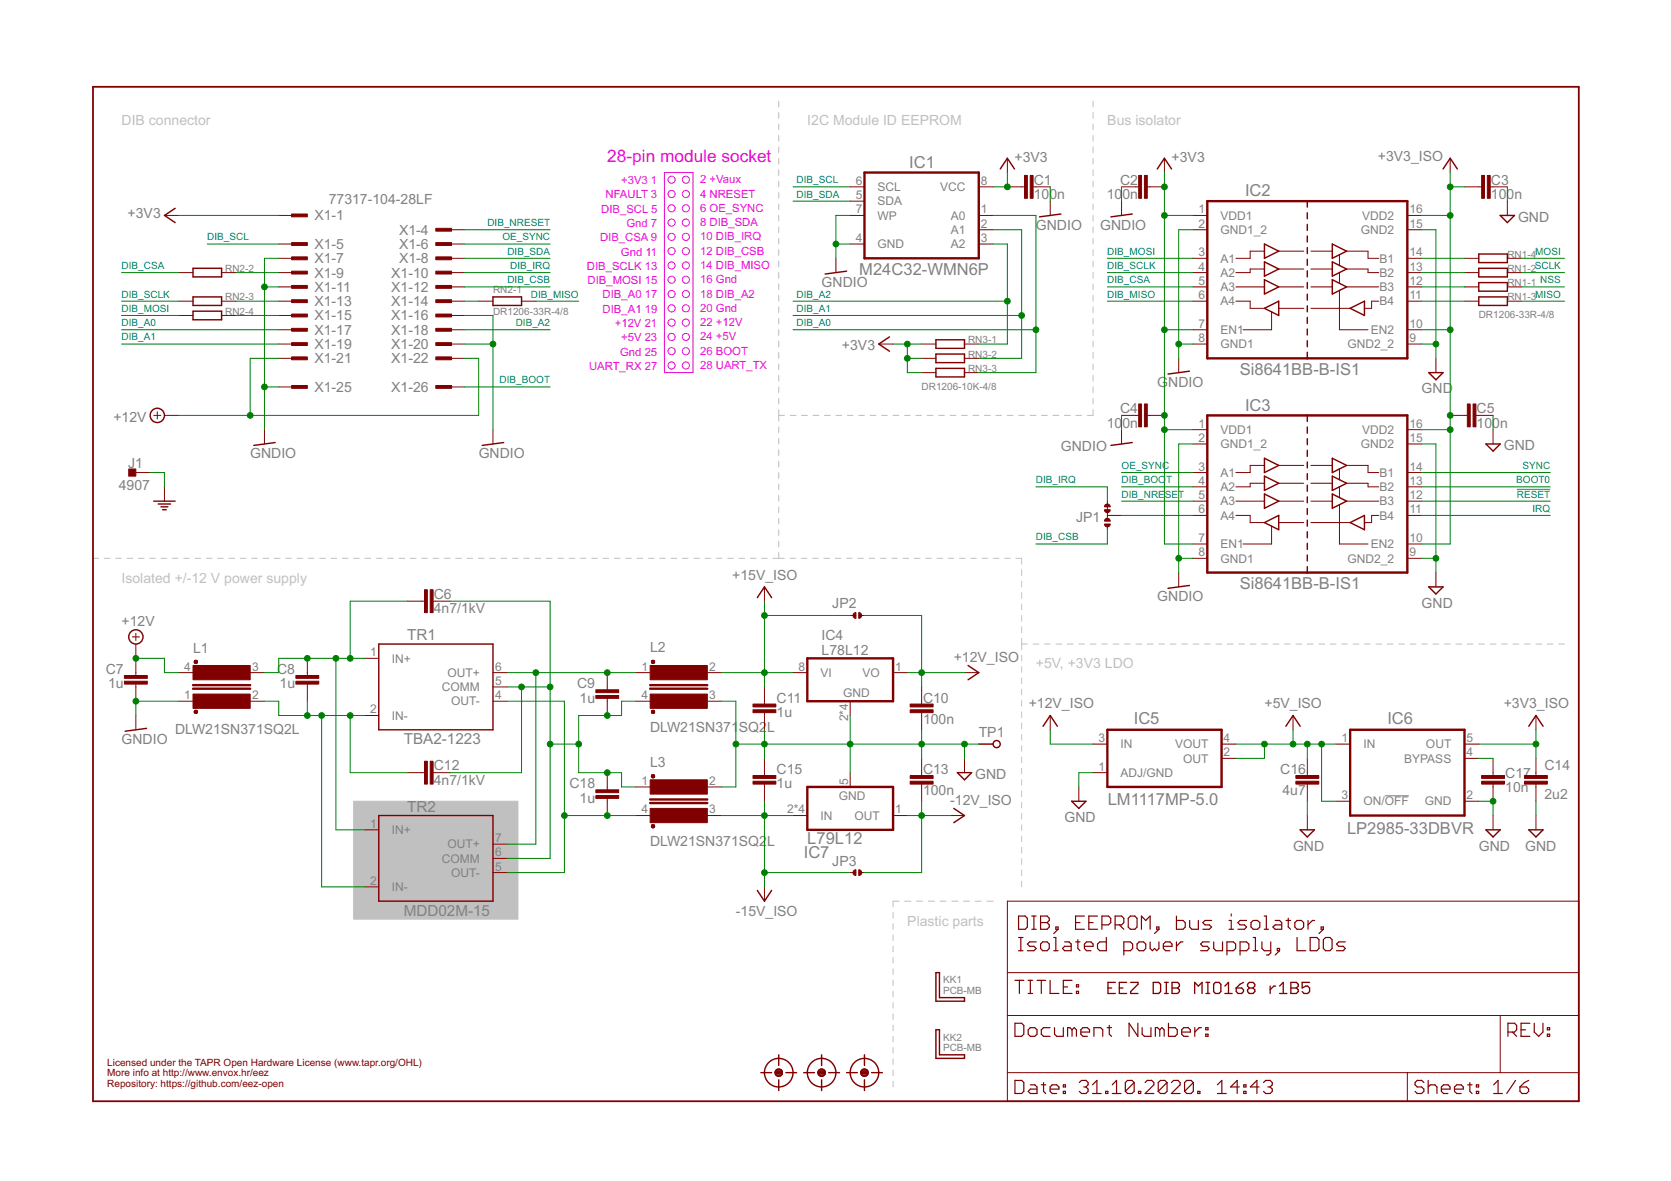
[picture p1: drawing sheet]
<svg xmlns="http://www.w3.org/2000/svg" width="297mm" height="210mm" viewBox="0 0 297 210" stroke-linecap="round" stroke-linejoin="round" font-family="sans-serif">
<g fill="none" stroke="#c0c0c0" stroke-width=".18">
<path d="M138.4 18v1M194.3 18v1M138.4 20v1M138.4 22v1.1M138.4 24.1v1M138.4 26.1v1M138.4 28.1v1.1M138.4 30.2v1M138.4 32.2v1M138.4 34.2v1M138.4 36.3v1M138.4 38.3v1"/>
<path d="M194.3 20v1M194.3 22v1.1M194.3 24.1v1M194.3 26.1v1M194.3 28.1v1.1M194.3 30.2v1M194.3 32.2v1M194.3 34.2v1M194.3 36.3v1M194.3 38.3v1M138.4 40.3v1M138.4 42.4v1"/>
<path d="M138.4 44.4v1M138.4 46.4v1M138.4 48.4v1.1M138.4 50.5v1M138.4 52.5v1M138.4 54.5v1.1M138.4 56.6v1M138.4 58.6v1M194.3 40.3v1M194.3 42.4v1M194.3 44.4v1M194.3 46.4v1"/>
<path d="M194.3 48.4v1.1M194.3 50.5v1M194.3 52.5v1M194.3 54.5v1.1M194.3 56.6v1M194.3 58.6v1M138.4 60.6v1.1M138.4 62.7v1M138.4 64.7v1M138.4 66.7v1.1M138.4 68.7v1.1M138.4 70.8v1"/>
<path d="M138.4 72.8v2.1M138.4 75.9v1M138.4 77.9v1M138.4 79.9v1.1M138.4 73.8h1.1M140.5 73.8h1M142.5 73.8h1M144.5 73.8h1.1M146.6 73.8h1M148.6 73.8h1M150.6 73.8h1M152.7 73.8h1"/>
<path d="M154.7 73.8h1M156.7 73.8h1M158.7 73.8h1.1M160.8 73.8h1M162.8 73.8h1M164.8 73.8h1.1M166.9 73.8h1M168.9 73.8h1M170.9 73.8h1.1M173 73.8h1M175 73.8h1M177 73.8h1.1"/>
<path d="M179 73.8h1.1M181.1 73.8h1M183.1 73.8h1M185.1 73.8h1.1M187.2 73.8h1M189.2 73.8h1M191.2 73.8h1.1M194.3 60.6v1.1M194.3 62.7v1M194.3 64.7v1M194.3 66.7v1.1M194.3 68.7v1.1"/>
<path d="M194.3 70.8v1M194.3 72.8v1h-1M16.5 99.2h1M18.5 99.2h1.1M20.6 99.2h1M22.6 99.2h1M24.6 99.2h1M26.6 99.2h1M28.6 99.2h1M30.6 99.2h1M32.6 99.2h1.1M34.7 99.2h1"/>
<path d="M36.7 99.2h1M38.7 99.2h1M40.7 99.2h1M42.7 99.2h1M44.7 99.2h1.1M46.8 99.2h1M48.8 99.2h1M50.8 99.2h1M52.8 99.2h1M54.8 99.2h1M56.8 99.2h1M58.8 99.2h1.1"/>
<path d="M60.9 99.2h1M62.9 99.2h1M64.9 99.2h1M66.9 99.2h1M68.9 99.2h1M70.9 99.2h1M72.9 99.2h1.1M75 99.2h1M77 99.2h1M79 99.2h1M81 99.2h1M83 99.2h1"/>
<path d="M85 99.2h1M87 99.2h1.1M89.1 99.2h1M91.1 99.2h1M93.1 99.2h1M95.1 99.2h1M97.1 99.2h1M99.1 99.2h1.1M101.2 99.2h1M103.2 99.2h1M105.2 99.2h1M107.2 99.2h1"/>
<path d="M109.2 99.2h1M111.2 99.2h1M113.2 99.2h1.1M115.3 99.2h1M117.3 99.2h1M119.3 99.2h1M121.3 99.2h1M123.3 99.2h1M125.3 99.2h1M127.3 99.2h1.1M129.3 99.2h1.1M131.4 99.2h1"/>
<path d="M133.4 99.2h1M135.4 99.2h1M137.4 99.2h2M138.4 82v1M138.4 84v1M138.4 86v1.1M138.4 88.1v1M138.4 90.1v1M138.4 92.1v1M138.4 94.1v1.1M138.4 96.2v1M138.4 98.2v1"/>
<path d="M140.4 99.2h1M142.5 99.2h.9M144.5 99.2h1M146.5 99.2h1M148.5 99.2h1M150.5 99.2h1M152.5 99.2h1M154.5 99.2h1M156.5 99.2h1M158.5 99.2h1M160.5 99.2h1M162.5 99.2h1"/>
<path d="M164.5 99.2h1M166.5 99.2h1.1M168.6 99.2h.9M170.6 99.2h1M172.6 99.2h1M174.6 99.2h1M176.6 99.2h1M178.6 99.2h1M180.6 99.2h1v1.1M181.6 114.5h1M181.6 101.3v1M181.6 103.3v1"/>
<path d="M181.6 105.3v1M181.6 107.4v1M181.6 109.4v1M181.6 111.4v1M181.6 113.4v2.1M181.6 116.5v1M181.6 118.5v1M183.6 114.5h1.1M185.7 114.5h1M187.7 114.5h1M189.7 114.5h1.1M191.7 114.5h1.1"/>
<path d="M193.8 114.5h1M195.8 114.5h1M197.8 114.5h1.1M199.9 114.5h1M201.9 114.5h1M203.9 114.5h1.1M206 114.5h1M208 114.5h1M210 114.5h1.1M212.1 114.5h1M214.1 114.5h1M216.1 114.5h1.1"/>
<path d="M218.2 114.5h1M220.2 114.5h1M222.2 114.5h1.1M224.3 114.5h1M226.3 114.5h1M228.3 114.5h1.1M230.4 114.5h1M232.4 114.5h1M234.4 114.5h1.1M236.5 114.5h1M238.5 114.5h1M240.5 114.5h1"/>
<path d="M242.5 114.5h1.1M244.6 114.5h1M246.6 114.5h1M248.6 114.5h1.1M250.7 114.5h1M252.7 114.5h1M254.7 114.5h1.1M256.8 114.5h1M258.8 114.5h1M260.8 114.5h1.1M262.8 114.5h1.1M264.9 114.5h1"/>
<path d="M266.9 114.5h1M268.9 114.5h1.1M271 114.5h1M273 114.5h1M275 114.5h1.1M277.1 114.5h1M181.6 120.5v1M181.6 122.5v1M181.6 124.5v1M181.6 126.5v1M181.6 128.5v1M181.6 130.5v1"/>
<path d="M181.6 132.5v1M181.6 134.5v1.1M181.6 136.5v1.1M181.6 138.6v1M181.6 140.6v1M181.6 142.6v1M181.6 144.6v1M181.6 146.6v1M181.6 148.6v1M181.6 150.6v1M181.6 152.6v1M181.6 154.6v1"/>
<path d="M181.6 156.6v1M158.7 162.2v1M158.7 164.2v1M158.7 166.2v1M158.7 168.2v1M158.7 170.2v1M158.7 172.2v1M158.7 174.2v1M158.7 176.2v1M158.7 178.2v1M159.8 160.2h-1.1v1M160.8 160.2h1.1"/>
<path d="M162.9 160.2h1.1M165 160.2h1.1M167.1 160.2h1.1M169.2 160.2h1.1M171.3 160.2h1.1M173.4 160.2h1M175.4 160.2h1.1M158.7 180.2v1M158.7 182.2v1M158.7 184.2v1M158.7 186.2v1M158.7 188.2v1"/>
<path d="M158.7 190.2v1M158.7 192.2v1"/>
</g>
<path d="M62.9 142.4h29.2v21h-29.2z" fill="#c0c0c0" stroke="#c0c0c0" stroke-width=".18"/>
<path d="M246.2 141.4h4.2" fill="none" stroke="#808080" stroke-width=".18"/>
<g fill="none" stroke="#800000" stroke-width=".21">
<path d="M180.4 174.2h1.6M181.1 162.8h1.1l.4 .4v1.6l-.4 .4h-1.1zM181.1 169h.7M181.1 166.6h.7M181.2 174.2v2.4M181.5 166.6v2.4M182.8 174.2h.8M182.8 176.6h.8M183.2 174.2v2.4M183.4 165.2h.8M183.4 162.8h.8M183.8 162.8v2.4"/>
<path d="M184.2 167.4h-1.2l-.4 .4 .4 .4h.8l.4 .4-.4 .4h-1.2M184.3 174.2h1.6M185 162.8h1.1l.4 .4v.4l-.4 .4 .4 .4v.4l-.4 .4h-1.1zM185 164h1.1M185.1 174.2v2.4M185.4 167.4h.7l.4 .4v.8l-.4 .4h-.7l-.4-.4v-.8zM186.7 174.2v2.4h1.5M187.3 166.6h.4v2.4M187.3 169h.8M187.7 164.8h.4v.4h-.4zM188.1 165.2l-.8 .7M189 175.4h.8"/>
<path d="M189.3 167.4h.7l.4 .4v1.2h-1.1l-.4-.4 .4-.4h1.1M190.6 174.2h-1.6v2.4h1.6M191.2 164h.8M191.2 167.4h.8M191.3 176.2h.4v.4h-.4zM191.3 175h.4v.4h-.4zM191.6 167v1.6l.4 .4M192.8 162.8h-1.6v2.4h1.6M192.8 168.2h1.5v-.4l-.4-.4h-.8l-.3 .4v.8l.3 .4h.8M193.5 164h.8M195.1 162.8h-1.6v2.4h1.6M195.9 164.4h1.1l.4-.4v-.8l-.4-.4h-1.1v2.4"/>
<path d="M196.7 166.6v2.4h-1.2l-.4-.4v-.8l.4-.4h1.2M198.2 164.4h1.2l.4-.4v-.8l-.4-.4h-1.2v2.4M199 164.4l.8 .8M199.8 169h1.1l.4-.4v-.8l-.4-.4h-1.1v2.3M200.9 162.8h.8l.4 .4v1.6l-.4 .4h-.8l-.3-.4v-1.6zM202.5 167.4h.8l.4 .4v.8l-.4 .4h-.8l-.4-.4v-.8zM202.9 165.2v-2.4l.8 .8 .7-.8v2.4M204.4 167.4v1.2l.5 .4 .3-.4 .4 .4 .4-.4v-1.2M205.6 164.8h.4v.4h-.4zM206 165.2l-.8 .7M206.8 168.2h1.5v-.4l-.3-.4h-.8l-.4 .4v.8l.4 .4h.8M209.1 162.8v2.4h1.2l.4-.4v-.8l-.4-.4h-1.2"/>
<path d="M209.1 167.4v1.6M210.3 167.4h-.4l-.8 .8M211.5 163.6v1.2l.4 .4h1.1v-1.6M215 167.4h-1.2l-.4 .4 .4 .4h.8l.4 .4-.4 .4h-1.2M215.4 163.6h-1.2l-.4 .4 .4 .4h.8l.4 .4-.4 .4h-1.2M215.8 167.4v1.2l.4 .4h1.1v-1.6M218.1 169h1.2l.3-.4v-.8l-.3-.4h-1.2v2.3M218.5 165.2h.8M218.5 163.6h.4v1.6M218.9 162.4v.4M220.4 169h1.2l.4-.4v-.8l-.4-.4h-1.2v2.3M221.6 163.6h-1.2l-.4 .4 .4 .4h.8l.4 .4-.4 .4h-1.2"/>
<path d="M222.4 164l.4-.4h.7l.4 .4v.8l-.4 .4h-.7l-.4-.4zM222.8 169h.7M222.8 166.6h.4v2.4M224.3 167.4v1.2l.4 .4h1.2M224.7 165.2h.8M224.7 162.8h.4v2.4M225.9 167.4v2l-.4 .3h-.4M226.7 163.6h.8l.3 .4v1.2h-1.1l-.4-.4 .4-.4h1.1M227.1 168.6h.4v.4h-.4zM227.5 169l-.8 .7M228.6 163.6h.8M229 163.2v1.6l.4 .4"/>
<path d="M230.2 164l.4-.4h.8l.3 .4v.8l-.3 .4h-.8l-.4-.4zM230.6 166.6v2.4h1.5M232.5 163.6v1.6M232.9 166.6h1.2l.4 .4v1.6l-.4 .4h-1.2zM233.7 163.6h-.4l-.8 .8M234.8 164.8h.4v.4h-.4zM235.2 165.2l-.7 .7M235.6 166.6h.8l.4 .4v1.6l-.4 .4h-.8l-.4-.4v-1.6zM239.1 167.4h-1.1l-.4 .4 .4 .4h.8l.3 .4-.3 .4h-1.2M180.4 181.9h1.2l.4 .3v1.6l-.4 .4h-1.2zM180.4 192h1.2l.4 .4v1.6l-.4 .4h-1.2zM182.8 183l.4-.4h.7l.4 .4v.8l-.4 .4h-.7l-.4-.4z"/>
<path d="M183.2 192.8h.7l.4 .4v1.2h-1.1l-.4-.4 .4-.4h1.1M185.1 192.8h.8M185.5 192.4v1.6l.4 .4M186.7 193.6h1.5v-.4l-.4-.4h-.8l-.3 .4v.8l.3 .4h.8M186.7 182.6h-1.2l-.4 .4v.8l.4 .4h1.2M187.5 182.6v1.2l.3 .4h1.2v-1.6M189 194h.4v.4h-.4zM189 192.8h.4v.4h-.4zM190.6 183l-.4-.4h-.4v1.6M190.6 183l.4-.4 .3 .4v1.2M190.6 183v1.2M191.9 192.4l.4-.4h.7l.4 .4v.4l-.4 .4"/>
<path d="M192.1 183.4h1.6v-.4l-.4-.4h-.8l-.4 .4v.8l.4 .4h.8M192.6 193.2h.4M193 193.2l.4 .4v.4l-.4 .4h-.7l-.4-.4M194.2 194.4h1.5M194.2 192.8l.8-.8v2.4M194.5 184.2v-1.6h1.1l.4 .4v1.2M196.5 194h.4v.4h-.4zM196.8 182.6h.8M197.2 182.2v1.6l.4 .4M197.7 194.4h1.6M197.7 192.8l.8-.8v2.4M201.6 192.4v1.6l-.4 .4h-.8l-.4-.4"/>
<path d="M201.6 192.4l-.4-.4h-.8l-.4 .4v1.6M201.6 192.4l-1.6 1.6M202.3 181.9v2.3l-1.6-2.3v2.3M202.4 194h.4v.4h-.4zM203 182.6v1.2l.4 .4h1.2v-1.6M203.6 192.4l.3-.4h.8l.4 .4v.4l-1.5 1.6h1.5M206.2 183l-.4-.4h-.4v1.6M206.2 183v1.2M206.2 183l.3-.4 .4 .4v1.2M207.5 192.4v1.6l-.4 .4h-.8l-.4-.4M207.5 192.4l-.4-.4h-.8l-.4 .4v1.6M207.5 192.4l-1.6 1.6"/>
<path d="M207.7 181.9v2.3h1.2l.4-.4v-.8l-.4-.4h-1.2M208.2 192.4l.4-.4h.8l.4 .4v.4l-1.6 1.6h1.6M210.1 183.4h1.5v-.4l-.4-.4h-.8l-.3 .4v.8l.3 .4h.8M212.1 192.4v1.6l-.4 .4h-.7l-.4-.4M212.1 192.4l-.4-.4h-.7l-.4 .4v1.6M212.1 192.4l-1.5 1.6M212.4 182.6v1.6M212.9 194h.4v.4h-.4zM213.6 182.6h-.4l-.8 .8M214.3 183.8h.4v.4h-.4zM214.3 182.6h.4v.4h-.4zM216.4 194.4h1.6"/>
<path d="M216.4 192.8l.8-.8v2.4M220.3 193.2h-1.5l1.1-1.2v2.4M221.1 194h.4v.4h-.4zM221.1 192.8h.4v.4h-.4zM223.8 193.2h-1.5l1.1-1.2v2.4M224.6 192.4l.4-.4h.8l.4 .4v.4l-.4 .4M225.4 193.2h.4M225.8 193.2l.4 .4v.4l-.4 .4h-.8l-.4-.4M253.1 192.4l-.4-.4h-.8l-.4 .4v.4l.4 .4h.8l.4 .4v.4l-.4 .4h-.8l-.4-.4M253.9 193.2l.4-.4h.8l.3 .4v1.2M253.9 192v2.4M256.2 193.6h1.6v-.4l-.4-.4h-.8l-.4 .4v.8l.4 .4h.8"/>
<path d="M258.6 193.6h1.5v-.4l-.4-.4h-.7l-.4 .4v.8l.4 .4h.7M260.9 192.8h.8M261.3 192.4v1.6l.4 .4M262.4 194h.4v.4h-.4zM262.4 192.8h.4v.4h-.4zM265.5 194.4h1.6M265.5 192.8l.8-.8v2.4M268.1 183.4h1.1l.4-.4v-.8l-.4-.3h-1.1v2.3M268.8 183.4l.8 .8M269.4 192l-1.6 2.4M270.2 193.2h1.2l.3 .4v.4l-.3 .4h-.8l-.4-.4zM270.4 183h.8"/>
<path d="M271.7 192l-.7 .4-.8 .8M271.9 181.9h-1.5v2.3h1.5M272.7 181.9v1.5l.8 .8 .8-.8v-1.5M275.1 183.8h.4v.4h-.4zM275.1 182.6h.4v.4h-.4z"/>
</g>
<g fill="none" stroke="#800000" stroke-width=".25">
<path d="M31.1 37l-1.9 1.3 1.9 1.3M177.8 30l1.3-1.9 1.2 1.9M188.6 38l-3.8 .5M201.3 38l-3.8 .5M205.7 30l1.3-1.9 1.3 1.9M232.4 35.8v1M232.4 37.8v1.1M232.4 39.9v1.1M256.5 30l1.3-1.9 1.3 1.9M266.7 38.3h2.5l-1.3 1.3zM34.3 55.3h5.1v1.5h-5.1zM34.3 47.7h5.1v1.5h-5.1z"/>
<path d="M34.3 52.8h5.1v1.5h-5.1zM87.6 52.8h5.1v1.5h-5.1zM150.5 48.2l-3.8 .5M158.1 59.9l-1.9 1.3 1.9 1.2M224.8 43.4l2.5 1.2-2.5 1.3zM224.8 46.5l2.5 1.3-2.5 1.3zM224.8 49.7l2.5 1.3-2.5 1.3zM224.8 54.8l2.5-1.3v2.6zM232.4 42v1M232.4 44v1.1M232.4 46.1v1.1M232.4 48.2v1"/>
<path d="M232.4 50.2v1.1M232.4 52.3v1M232.4 54.4v1M232.4 56.4v1.1M232.4 58.5v1M236.8 43.4l2.6 1.2-2.6 1.3zM236.8 46.5l2.6 1.3-2.6 1.3zM236.8 49.7l2.6 1.3-2.6 1.3zM240 54.8l2.5-1.3v2.6zM262.9 47.7h5v1.5h-5zM262.9 52.8h5v1.5h-5zM262.9 45.1h5v1.6h-5z"/>
<path d="M262.9 50.2h5v1.6h-5zM48.9 78.7l-3.8 .5M89.5 78.7l-3.8 .5M166.4 60.4h5v1.5h-5zM166.4 62.9h5v1.6h-5zM166.4 65.5h5v1.5h-5zM201.3 78.7l-3.8 .5M211.4 66l-3.8 .5M232.4 60.6v1M232.4 62.6v1.1M232.4 73.8v1.1M232.4 75.9v1.1"/>
<path d="M232.4 78v1M254 66.2h2.5l-1.3 1.3zM264.1 78.9h2.6l-1.3 1.3zM27.3 89.1h3.8M28.1 89.6h2.2M28.6 90.1h1.2M28.9 90.6h.6M224.8 81.4l2.5 1.3-2.5 1.3zM224.8 84.6l2.5 1.3-2.5 1.3zM224.8 87.8l2.5 1.3-2.5 1.2zM224.8 92.9l2.5-1.3v2.5zM232.4 80v1.1"/>
<path d="M232.4 82.1v1.1M232.4 84.2v1M232.4 86.2v1.1M232.4 88.3v1.1M232.4 90.4v1M232.4 92.4v1.1M232.4 94.5v1.1M232.4 96.6v1M232.4 98.6v1.1M236.8 81.4l2.6 1.3-2.6 1.3zM236.8 84.6l2.6 1.3-2.6 1.3zM236.8 87.8l2.6 1.3-2.6 1.2z"/>
<path d="M240 92.9l2.5-1.3v2.5zM34.6 117.5v.3M34.6 117.5l.2-.1 .2 .1M34.6 117.8h.5M34.6 117.5h.4M35 117.5v.3l-.1 .1-.3-.1M67.3 114.5h20.3v15.2h-20.3zM115.8 117.8h.5M115.9 117.5l.1-.1 .3 .1M115.9 117.8l.1 .1 .3-.1M115.9 117.5h.4M115.9 117.5v.3"/>
<path d="M116.3 117.5v.3M134.6 106.2l1.3-1.9 1.3 1.9M172.1 118.3l1.9 1.2-1.9 1.3M211.4 104.1l-3.8 .5M232.4 100.7v1.1M254 104.3h2.5l-1.3 1.3zM26.1 129.5l-3.9 .5M34.6 126.4v.2M34.6 126.4l.2-.1 .2 .1M34.6 126.6h.5M34.6 126.4h.4M35 126.4a.25 .25 0 0 1-.1 .4 .25 .25 0 0 1-.3-.2"/>
<path d="M115.8 138l.2 .2h.2M115.8 138h.5M115.8 126.6h.5M115.9 126.4l.1-.1 .3 .1M115.9 126.4h.4M115.9 126.4a.25 .25 0 0 0 .2 .4 .25 .25 0 0 0 .2-.4M116 137.7h.2M116 137.7l-.2 .3M116 138.2h.2M116 137.7h.1M116.1 137.7h.1M116.2 137.7l.1 .2-.1 .3"/>
<path d="M170.2 137.3h2.5l-1.3 1.3zM174 132.2h2.5M185.4 129.1l1.3-1.9 1.3 1.9M228.6 129.1l1.2-1.9 1.3 1.9M271.8 129.1l1.2-1.9 1.3 1.9M67.3 144.9h20.3v15.3h-20.3zM115.8 146.9l.2 .2h.2M115.8 146.9h.5M116 146.6h.2M116 146.6l-.2 .3M116 147.1h.2M116 146.6h.1"/>
<path d="M116.1 146.6h.1M116.2 146.6l.1 .2-.1 .3M134.6 158.3l1.3 1.9 1.3-1.9M169.5 143.7l1.9 1.2-1.9 1.3M190.5 142.4h2.5l-1.2 1.3zM231.1 147.5h2.6l-1.3 1.3zM264.1 147.5h2.6l-1.3 1.3zM271.8 147.5h2.5l-1.3 1.3zM166.4 172.9h.6v4.4h4.4v.6h-5zM135.3 190.6h1.9M137.8 190.6h1.3M137.8 190.6a.63 .63 0 0 1 .6-.6 .63 .63 0 0 1 .7 .6"/>
<path d="M137.8 190.6a.63 .63 0 0 0 .6 .7 .63 .63 0 0 0 .7-.7M137.8 190.8h1.2M137.9 190.4h1.1M137.9 191.1h1M138 190.2h.9M138.4 187.5v1.9M138.4 191.9v1.9M139.7 190.6h1.9M142.9 190.6h1.9M145.4 190.6a.63 .63 0 0 1 .6-.6 .63 .63 0 0 1 .7 .6M145.4 190.6a.63 .63 0 0 0 .6 .7 .63 .63 0 0 0 .7-.7M145.4 190.6h1.3"/>
<path d="M145.4 190.8h1.2M145.5 190.4h1.1M145.6 191.1h.9M145.6 190.2h.9M146 187.5v1.9M146 191.9v1.9M147.3 190.6h1.9M150.5 190.6h1.9M153 190.6h1.3M153.1 190.8h1.2M153.1 190.4h1.1M153.2 191.1h.9"/>
<path d="M153.2 190.2h.9M153.7 187.5v1.9M153.7 191.9v1.9M154.9 190.6h1.9M166.4 183h.6v4.5h4.4v.6h-5z"/>
<circle cx="28" cy="73.8" r="1.27"/>
<circle cx="24.2" cy="113.2" r="1.27"/>
<circle cx="177.2" cy="132.2" r=".64"/>
<circle cx="138.4" cy="190.6" r="2.54"/>
<circle cx="146" cy="190.6" r="2.54"/>
<circle cx="153.7" cy="190.6" r=".64"/>
<circle cx="153.7" cy="190.6" r="2.54"/>
</g>
<path d="M16.5 15.4h264.1v180.3h-264.1z" fill="none" stroke="#800000" stroke-width=".32"/>
<g fill="none" stroke="#800000" stroke-width=".18">
<path d="M29.2 38.3h2.6M49.6 38.3h2.5M151.1 38.3h2.6M151.1 33.2h2.6M151.1 35.8h2.6M174 38.3h2.5M174 33.2h2.5M179.1 28.1v2.6M179.1 33.2h3M183.6 33.2h3.1M186.7 35.8v2.5M199.4 33.2h3"/>
<path d="M199.4 35.8v2.5M203.9 33.2h3.1M207 28.1v2.6M212.1 38.3h2.5M250.2 38.3h2.5M257.8 28.1v2.6M260.3 33.2h3.1M264.9 33.2h3M267.9 35.8v2.5M31.8 48.5h2.5M31.8 53.5h2.5M31.8 56.1h2.5"/>
<path d="M39.4 48.5h2.5M39.4 53.5h2.5M39.4 56.1h2.5M49.6 43.4h2.5M49.6 45.9h2.5M49.6 48.5h2.5M49.6 51h2.5M49.6 53.5h2.5M49.6 56.1h2.5M49.6 58.6h2.5M80 40.8h2.5M80 43.4h2.5"/>
<path d="M80 45.9h2.5M80 48.5h2.5M80 51h2.5M80 53.5h2.5M80 56.1h2.5M80 58.6h2.5M85.1 53.5h2.5M92.7 53.5h2.5M148.6 45.9v2.6M151.1 43.4h2.6M174 40.8h2.5M174 43.4h2.5"/>
<path d="M212.1 40.8h2.5M212.1 45.9h2.5M212.1 48.5h2.5M212.1 51h2.5M212.1 53.5h2.5M212.1 58.6h2.5M219.7 51h5.1M219.7 53.5h2.5v1.3h2.6M224.8 44.6h-2.6v1.3h-2.5M224.8 47.8h-2.6v.7h-2.5M226 55.4v3.2h-5M227.3 51h4.5"/>
<path d="M227.3 44.6h4.5M227.3 47.8h4.5M227.3 54.8h4.5M233 51h3.8M233 44.6h3.8M233 47.8h3.8M233 54.8h7M238.1 51.6v7h5.1M238.1 45.3v1.9M238.1 48.5v1.9M239.4 44.6h3.8v1.3h1.9M239.4 47.8h3.8v.7h1.9"/>
<path d="M239.4 51h5.7M245.1 53.5h-1.3v1.3h-1.3M250.2 40.8h2.5M250.2 45.9h2.5M250.2 48.5h2.5M250.2 51h2.5M250.2 53.5h2.5M250.2 58.6h2.5M260.3 45.9h2.6M260.3 48.5h2.6M260.3 51h2.6M260.3 53.5h2.6"/>
<path d="M267.9 45.9h2.6M267.9 48.5h2.6M267.9 51h2.6M267.9 53.5h2.6M27.3 73.8h1.3M28 73.2v1.3M29.2 73.8h2.6M47 76.4v2.5M49.6 61.2h2.5M49.6 63.7h2.5M49.6 68.8h2.5M80 61.2h2.5"/>
<path d="M80 63.7h2.5M80 68.8h2.5M87.6 76.4v2.5M156.2 61.2h2.5M163.8 61.2h2.6M163.8 63.7h2.6M163.8 66.2h2.6M171.4 61.2h2.6M171.4 63.7h2.6M171.4 66.2h2.6M199.4 73.8h3M199.4 76.4v2.5"/>
<path d="M203.9 73.8h3.1M209.5 63.7v2.5M212.1 61.2h2.5M212.1 76.4h2.5M212.1 78.9h2.5M250.2 61.2h2.5M250.2 76.4h2.5M250.2 78.9h2.5M255.2 63.7v2.5M257.8 73.8h3M262.4 73.8h3M265.4 76.4v2.5"/>
<path d="M24.2 84h2.5M29.2 86.5v2.6M196.8 91.6h2.6M196.8 89.1v3.3M196.8 93.4v.7M212.1 84h2.5M212.1 86.5h2.5M212.1 89.1h2.5M212.1 91.6h2.5M212.1 96.7h2.5M212.1 99.2h2.5M219.7 91.6h2.5v1.3h2.6"/>
<path d="M219.7 89.1h5.1M224.8 82.7h-2.6v1.3h-2.5M224.8 85.9h-2.6v.6h-2.5M226 93.5v3.2h-5M227.3 89.1h4.5M227.3 82.7h4.5M227.3 85.9h4.5M227.3 92.9h4.5M233 89.1h3.8M233 82.7h3.8M233 85.9h3.8M233 92.9h7"/>
<path d="M238.1 83.4v1.9M238.1 86.5v1.9M238.1 89.7v7h5.1M239.4 82.7h3.8v1.3h1.9M239.4 85.9h3.8v.6h1.9M239.4 89.1h5.7M245.1 91.6h-1.3v1.3h-1.3M250.2 84h2.5M250.2 86.5h2.5M250.2 89.1h2.5M250.2 91.6h2.5M250.2 96.7h2.5"/>
<path d="M250.2 99.2h2.5M23.5 113.2h1.3M24.2 112.6v1.2M24.2 114.5v5.6M31.8 119.5h2.5M44.5 119.5h2.5M54.6 117v3.1M64.8 117h2.5M72.4 106.8h3.1M77 106.8h3M87.6 119.5h2.6M107.9 119.5v3.1"/>
<path d="M113 119.5h2.6M125.7 119.5h2.6M135.9 104.3v2.5M141 119.5h2.5M151.1 109.4h.8M152.9 109.4h.8M158.7 119.5h2.6M171.4 119.5h2.6M209.5 101.8v2.5M255.2 101.8v2.5M24.2 121.6v3M24.2 127.2v2.5"/>
<path d="M31.8 124.6h2.5M44.5 124.6h2.5M54.6 121.6v3M64.8 127.2h2.5M72.4 137.3h3.1M77 137.3h3M87.6 124.6h2.6M87.6 122.1h2.6M107.9 124.1v3.1M107.9 137.3v3.1M113 124.6h2.6M113 139.9h2.6"/>
<path d="M125.7 124.6h2.6M125.7 139.9h2.6M135.9 122.1v3M135.9 126.7v3M135.9 134.8v3M135.9 139.4v3M151.1 124.6v2.6M151.1 137.3v2.6M163.8 122.1v3M163.8 126.7v3M163.8 134.8v3M163.8 139.4v3"/>
<path d="M171.4 134.8v2.5M186.7 127.2v2.5M191.8 139.9v2.5M194.3 132.2h2.5M194.3 137.3h2.5M217.1 132.2h2.6M217.1 134.8h2.6M229.8 127.2v2.5M232.4 134.8v3M232.4 139.4v3M237.5 132.2h2.5M260.3 132.2h2.6"/>
<path d="M260.3 134.8h2.6M265.4 134.8v3M265.4 139.4v3M273 127.2v2.5M273 134.8v3M273 139.4v3M64.8 147.5h2.5M64.8 157.6h2.5M87.6 155.1h2.6M87.6 150h2.6M87.6 152.6h2.6M107.9 141.9v3"/>
<path d="M113 144.9h2.6M125.7 144.9h2.6M135.9 157.6v2.6M141 144.9h2.5M151.1 155.1h.8M152.9 155.1h.8M158.7 144.9h2.6M168.9 144.9h2.5M232.4 144.9v2.6M237.5 142.4h2.5M260.3 142.4h2.6M265.4 144.9v2.6"/>
<path d="M273 144.9v2.6M179.1 160.2h101.5v35.5h-101.5zM179.1 172.9h101.5M179.1 180.5h101.5M179.1 190.6h101.5M250.2 190.6v5.1M266.7 180.5v10.1"/>
</g>
<g fill="none" stroke="#800000" stroke-width=".23">
<path d="M197 175.6h.6M198.3 174.6h-1.3v2h1.3M199 175.6h.6M200.3 174.6h-1.3v2h1.3M201 174.6h1.3v.3l-1.3 1.3v.4h1.3M205 174.6h1l.3 .3v1.3l-.3 .4h-1zM207 174.6h.7M207 176.6h.7M207.3 174.6v2M208.3 174.6h1l.4 .3v.4l-.4 .3 .4 .3v.3l-.4 .4h-1zM208.3 175.6h1M212.4 176.6v-2l.6 .7 .7-.7v2"/>
<path d="M214.4 174.6h.6M214.4 176.6h.6M214.7 174.6v2M216 174.6h.7l.3 .3v1.3l-.3 .4h-.7l-.3-.4v-1.3zM217.7 176.6h1.3M217.7 175.3l.7-.7v2M219.8 175.6h.9l.3 .3v.3l-.3 .4h-.6l-.3-.4zM221 174.6l-.6 .3-.6 .7M222.1 175.6l-.3-.3v-.4l.3-.3h.6l.4 .3v.4l-.4 .3M222.1 175.6l-.3 .3v.3l.3 .4h.6l.4-.4v-.3l-.4-.3M222.1 175.6h.6M225.8 175.3v1.3"/>
<path d="M226.8 175.3h-.4l-.6 .6M227.5 176.6h1.3M227.5 175.3l.6-.7v2M229.5 174.6h.9l.4 .3v.4l-.4 .3 .4 .3v.3l-.4 .4h-.9zM229.5 175.6h.9M232.8 174.6h-1.3v1l.6-.3h.4l.3 .3v.6l-.3 .4h-.7l-.3-.4"/>
</g>
<g fill="#800000" stroke="#800000" stroke-width=".18">
<path d="M51.8 38h2.8v.5h-2.8z"/>
<path d="M77.5 40.6h2.8v.5h-2.8z"/>
<path d="M51.8 43.1h2.8v.5h-2.8z"/>
<path d="M77.5 43.1h2.8v.5h-2.8z"/>
<path d="M51.8 45.7h2.8v.5h-2.8z"/>
<path d="M77.5 45.7h2.8v.5h-2.8z"/>
<path d="M51.8 48.2h2.8v.5h-2.8z"/>
<path d="M77.5 48.2h2.8v.5h-2.8z"/>
<path d="M51.8 50.7h2.8v.5h-2.8z"/>
<path d="M51.8 53.3h2.8v.5h-2.8z"/>
<path d="M77.5 53.3h2.8v.5h-2.8z"/>
<path d="M51.8 55.8h2.8v.5h-2.8z"/>
<path d="M77.5 55.8h2.8v.5h-2.8z"/>
<path d="M51.8 58.4h2.8v.5h-2.8z"/>
<path d="M77.5 58.4h2.8v.5h-2.8z"/>
<path d="M51.8 60.9h2.8v.5h-2.8z"/>
<path d="M77.5 60.9h2.8v.5h-2.8z"/>
<path d="M51.8 63.4h2.8v.5h-2.8z"/>
<path d="M77.5 63.4h2.8v.5h-2.8z"/>
<path d="M51.8 68.5h2.8v.5h-2.8z"/>
<path d="M77.5 68.5h2.8v.5h-2.8z"/>
<path d="M22.9 83.4h1.3v1.2h-1.3z"/>
<path d="M182.1 31.2h.5v4h-.5z"/>
<path d="M183.1 31.2h.5v4h-.5z"/>
<path d="M263.4 137.8h4v.5h-4z"/>
<path d="M263.4 138.9h4v.5h-4z"/>
<path d="M271 138.9h4.1v.5h-4.1z"/>
<path d="M271 137.8h4.1v.5h-4.1z"/>
<path d="M230.4 137.8h4v.5h-4z"/>
<path d="M230.4 138.9h4v.5h-4z"/>
<path d="M161.8 126.2h4.1v.5h-4.1z"/>
<path d="M161.8 125.1h4.1v.5h-4.1z"/>
<path d="M161.8 138.9h4.1v.5h-4.1z"/>
<path d="M161.8 137.8h4.1v.5h-4.1z"/>
<path d="M34.3 123.4h10.2v2.5h-10.2z"/>
<path d="M34.3 118.3h10.2v2.5h-10.2z"/>
<path d="M115.6 118.3h10.1v2.5h-10.1z"/>
<path d="M115.6 123.4h10.1v2.5h-10.1z"/>
<path d="M115.6 138.6h10.1v2.5h-10.1z"/>
<path d="M115.6 143.7h10.1v2.5h-10.1z"/>
<path d="M76.5 104.8h.5v4.1h-.5z"/>
<path d="M75.5 104.8h.5v4.1h-.5z"/>
<path d="M76.5 135.3h.5v4.1h-.5z"/>
<path d="M75.5 135.3h.5v4.1h-.5z"/>
<path d="M105.9 122.6h4.1v.5h-4.1z"/>
<path d="M105.9 123.6h4.1v.5h-4.1z"/>
<path d="M105.9 140.4h4.1v.5h-4.1z"/>
<path d="M105.9 141.4h4.1v.5h-4.1z"/>
<path d="M52.6 120.1h4.1v.5h-4.1z"/>
<path d="M52.6 121.1h4.1v.5h-4.1z"/>
<path d="M22.1 120.1h4.1v.5h-4.1z"/>
<path d="M22.1 121.1h4.1v.5h-4.1z"/>
<path d="M133.9 125.1h4v.5h-4z"/>
<path d="M133.9 126.2h4v.5h-4z"/>
<path d="M133.9 137.8h4v.5h-4z"/>
<path d="M133.9 138.9h4v.5h-4z"/>
<path d="M202.4 31.2h.5v4h-.5z"/>
<path d="M203.4 31.2h.5v4h-.5z"/>
<path d="M263.4 31.2h.5v4h-.5z"/>
<path d="M264.4 31.2h.5v4h-.5z"/>
<path d="M202.4 71.8h.5v4.1h-.5z"/>
<path d="M203.4 71.8h.5v4.1h-.5z"/>
<path d="M260.8 71.8h.5v4.1h-.5z"/>
<path d="M261.9 71.8h.5v4.1h-.5z"/>
<path d="M77.5 50.7h2.8v.5h-2.8z"/>
</g>
<g fill="none" stroke="#800000" stroke-width=".42">
<path d="M153.7 30.7h20.3v15.2h-20.3zM214.6 35.8h35.6v27.9h-35.6zM214.6 73.8h35.6v28h-35.6zM143.5 117h15.2v7.6h-15.2zM34.3 122.4h10.2M34.3 121.8h10.2M115.6 122.4h10.1M115.6 121.8h10.1M143.5 139.9h15.2v7.6h-15.2zM196.8 129.7h20.3v10.2h-20.3zM240 129.7h20.3v15.2h-20.3zM115.6 142.1h10.1"/>
<path d="M115.6 142.7h10.1"/>
</g>
<g fill="#800000" stroke="#800000" stroke-width=".18">
<path d="M152.7 108.9l.3 .1 .2 .4h-.5z" fill-rule="evenodd"/>
<path d="M152.7 109.4h.5l-.3 .5h-.2z" fill-rule="evenodd"/>
<path d="M151.6 109.4h.5v.5l-.3-.2z" fill-rule="evenodd"/>
<path d="M151.8 109l.3-.1v.5h-.5z" fill-rule="evenodd"/>
<path d="M152.7 154.6l.3 .1 .2 .4h-.5z" fill-rule="evenodd"/>
<path d="M152.7 155.1h.5l-.1 .2-.4 .3z" fill-rule="evenodd"/>
<path d="M151.6 155.1h.5v.5l-.3-.1z" fill-rule="evenodd"/>
<path d="M151.8 154.7l.3-.1v.5h-.5z" fill-rule="evenodd"/>
<path d="M196.3 93.1h1.1a.51 .51 0 0 1-.6 .6 .51 .51 0 0 1-.5-.6z" fill-rule="evenodd"/>
<path d="M196.8 92.1l.4 .2 .2 .3h-.6z" fill-rule="evenodd"/>
<path d="M196.5 92.3l.3-.2v.5h-.5z" fill-rule="evenodd"/>
<path d="M196.8 89.6l.4 .1 .2 .4h-.6z" fill-rule="evenodd"/>
<path d="M196.5 89.7l.3-.1v.5h-.5z" fill-rule="evenodd"/>
<path d="M196.3 90.6h1.1a.51 .51 0 0 1-.6 .5 .51 .51 0 0 1-.5-.5z" fill-rule="evenodd"/>
</g>
<g fill="none" stroke="#008000" stroke-width=".18">
<path d="M31.8 38.3h17.8M141 33.2h10.1M141 35.8h10.1M151.1 38.3h-2.5v7.6M176.5 38.3h7.6v27.9h-10.1M179.1 30.7v2.5h-2.6M186.7 33.2v2.6M199.4 33.2v2.6M207 38.3h5.1M207 30.7v66h5.1M252.7 38.3h5.1M257.8 33.2h2.5"/>
<path d="M257.8 30.7v66h-5.1M267.9 33.2v2.6M21.6 58.6h28M21.6 56.1h10.2M21.6 53.5h10.2M21.6 48.5h10.2M36.9 43.4h12.7M41.9 56.1h7.7M41.9 53.5h7.7M41.9 48.5h7.7M47 51h2.6M49.6 45.9h-2.6v30.5"/>
<path d="M82.5 58.6h15.3M82.5 40.8h15.3M82.5 56.1h5.1v20.3M82.5 43.4h15.3M82.5 53.5h2.6M82.5 45.9h15.3M82.5 48.5h15.3M82.5 51h15.3M95.2 53.5h7.7M141 58.6h43.1M141 56.1h40.6M141 53.5h38.1"/>
<path d="M148.6 43.4h2.5M176.5 43.4h2.6v17.8h-5.1M176.5 40.8h5.1v22.9h-7.6M196.8 53.5h15.3M196.8 45.9h15.3M196.8 48.5h15.3M196.8 51h15.3M207 58.6h5.1M212.1 40.8h-2.6v22.9M252.7 58.6h5.1M252.7 40.8h2.5v22.9M252.7 53.5h7.6"/>
<path d="M252.7 45.9h7.6M252.7 48.5h7.6M252.7 51h7.6M270.5 53.5h7.6M270.5 45.9h7.6M270.5 48.5h7.6M270.5 51h7.6M21.6 61.2h28M47 68.8h2.6M49.6 63.7h-5.1v10.1M82.5 61.2h5.1M82.5 63.7h2.6v10.1h-53.3"/>
<path d="M82.5 68.8h15.3M158.7 61.2h5.1M161.3 61.2v5h2.5M161.3 63.7h2.5M199.4 73.8v2.6M207 76.4h5.1M209.5 61.2h2.6M212.1 78.9h-2.6v22.9M252.7 61.2h2.5M252.7 76.4h5.1M252.7 78.9h2.5v22.9M265.4 73.8v2.6"/>
<path d="M26.7 84h2.5v2.5M184.1 86.5h12.7v2.6M196.8 94.1v2.6h-12.7M199.4 89.1h12.7M199.4 86.5h12.7M199.4 84h12.7M199.4 91.6h12.7M209.5 99.2h2.6M252.7 89.1h22.9M252.7 86.5h22.9M252.7 84h22.9M252.7 99.2h2.5"/>
<path d="M252.7 91.6h22.9M24.2 117h5v2.5h2.6M59.7 117v30.5h5.1M64.8 117h-15.2v2.5h-2.6M72.4 106.8h-10.1v10.2M80 106.8h17.8v45.8h-7.6M90.2 119.5h22.8M95.2 119.5v30.5h-5M128.3 119.5h12.7M135.9 106.8v15.3M135.9 109.4h15.2M153.7 109.4h10.1v12.7"/>
<path d="M161.3 119.5h10.1M31.8 124.6h-7.6v2.6M47 124.6h2.6v2.6h15.2M54.6 124.6v2.6M57.2 127.2v30.4h7.6M62.3 127.2v10.1h10.1M90.2 124.6h10.1v30.5h-10.1M90.2 122.1h7.6M92.7 122.1v15.2h-12.7M97.8 132.2h5.1M113 124.6h-2.5v2.6h-7.6v10.1h7.6v2.6h2.5M128.3 124.6h2.5v15.3h-2.5"/>
<path d="M130.8 132.2h43.2M135.9 129.7v5.1M151.1 127.2v10.1M163.8 129.7v5.1M171.4 132.2v2.6M186.7 129.7v2.5h7.6M194.3 137.3h-2.5v2.6M219.7 132.2h17.8M224.8 132.2v2.6h-5.1M229.8 129.7v2.5M232.4 132.2v2.6M234.9 132.2v10.2h2.6"/>
<path d="M262.9 132.2h10.1M262.9 134.8h2.5M273 129.7v5.1M100.3 144.9h12.7M128.3 144.9h12.7M135.9 142.4v15.2M135.9 155.1h15.2M161.3 144.9h7.6M163.8 142.4v12.7h-10.1M232.4 142.4v2.5M262.9 142.4h2.5v2.5M273 142.4v2.5"/>
</g>
<g fill="#008000" stroke="#008000" stroke-width=".18">
<circle cx="184.1" cy="58.6" r=".51"/>
<circle cx="181.6" cy="56.1" r=".51"/>
<circle cx="179.1" cy="53.5" r=".51"/>
<circle cx="179.1" cy="33.2" r=".51"/>
<circle cx="161.3" cy="61.2" r=".51"/>
<circle cx="161.3" cy="63.7" r=".51"/>
<circle cx="207" cy="33.2" r=".51"/>
<circle cx="207" cy="38.3" r=".51"/>
<circle cx="207" cy="58.6" r=".51"/>
<circle cx="207" cy="73.8" r=".51"/>
<circle cx="207" cy="76.4" r=".51"/>
<circle cx="44.5" cy="73.8" r=".51"/>
<circle cx="24.2" cy="117" r=".51"/>
<circle cx="87.6" cy="61.2" r=".51"/>
<circle cx="47" cy="68.8" r=".51"/>
<circle cx="47" cy="51" r=".51"/>
<circle cx="148.6" cy="43.4" r=".51"/>
<circle cx="24.2" cy="124.6" r=".51"/>
<circle cx="209.5" cy="61.2" r=".51"/>
<circle cx="209.5" cy="99.2" r=".51"/>
<circle cx="265.4" cy="142.4" r=".51"/>
<circle cx="151.1" cy="132.2" r=".51"/>
<circle cx="163.8" cy="132.2" r=".51"/>
<circle cx="130.8" cy="132.2" r=".51"/>
<circle cx="135.9" cy="132.2" r=".51"/>
<circle cx="171.4" cy="132.2" r=".51"/>
<circle cx="255.2" cy="61.2" r=".51"/>
<circle cx="255.2" cy="99.2" r=".51"/>
<circle cx="229.8" cy="132.2" r=".51"/>
<circle cx="234.9" cy="132.2" r=".51"/>
<circle cx="232.4" cy="132.2" r=".51"/>
<circle cx="224.8" cy="132.2" r=".51"/>
<circle cx="163.8" cy="119.5" r=".51"/>
<circle cx="273" cy="132.2" r=".51"/>
<circle cx="257.8" cy="33.2" r=".51"/>
<circle cx="257.8" cy="38.3" r=".51"/>
<circle cx="257.8" cy="58.6" r=".51"/>
<circle cx="257.8" cy="73.8" r=".51"/>
<circle cx="257.8" cy="76.4" r=".51"/>
<circle cx="95.2" cy="119.5" r=".51"/>
<circle cx="107.9" cy="119.5" r=".51"/>
<circle cx="102.9" cy="132.2" r=".51"/>
<circle cx="97.8" cy="132.2" r=".51"/>
<circle cx="107.9" cy="127.2" r=".51"/>
<circle cx="107.9" cy="137.3" r=".51"/>
<circle cx="97.8" cy="122.1" r=".51"/>
<circle cx="92.7" cy="122.1" r=".51"/>
<circle cx="100.3" cy="144.9" r=".51"/>
<circle cx="107.9" cy="144.9" r=".51"/>
<circle cx="59.7" cy="117" r=".51"/>
<circle cx="54.6" cy="117" r=".51"/>
<circle cx="62.3" cy="117" r=".51"/>
<circle cx="57.2" cy="127.2" r=".51"/>
<circle cx="54.6" cy="127.2" r=".51"/>
<circle cx="62.3" cy="127.2" r=".51"/>
<circle cx="163.8" cy="144.9" r=".51"/>
<circle cx="135.9" cy="144.9" r=".51"/>
<circle cx="135.9" cy="155.1" r=".51"/>
<circle cx="135.9" cy="119.5" r=".51"/>
<circle cx="135.9" cy="109.4" r=".51"/>
</g>
<g fill="none" stroke="#f0f" stroke-width=".18">
<path d="M118.1 30.7h5.1v35.5h-5.1z"/>
<circle cx="119.4" cy="31.9" r=".64"/>
<circle cx="119.4" cy="34.5" r=".64"/>
<circle cx="119.4" cy="37" r=".64"/>
<circle cx="119.4" cy="39.6" r=".64"/>
<circle cx="121.9" cy="34.5" r=".64"/>
<circle cx="121.9" cy="31.9" r=".64"/>
<circle cx="121.9" cy="39.6" r=".64"/>
<circle cx="121.9" cy="37" r=".64"/>
<circle cx="119.4" cy="49.7" r=".64"/>
<circle cx="119.4" cy="59.9" r=".64"/>
<circle cx="119.4" cy="52.3" r=".64"/>
<circle cx="119.4" cy="54.8" r=".64"/>
<circle cx="119.4" cy="57.3" r=".64"/>
<circle cx="119.4" cy="44.6" r=".64"/>
<circle cx="119.4" cy="47.2" r=".64"/>
<circle cx="119.4" cy="42.1" r=".64"/>
<circle cx="121.9" cy="44.6" r=".64"/>
<circle cx="121.9" cy="49.7" r=".64"/>
<circle cx="121.9" cy="54.8" r=".64"/>
<circle cx="121.9" cy="59.9" r=".64"/>
<circle cx="121.9" cy="47.2" r=".64"/>
<circle cx="121.9" cy="52.3" r=".64"/>
<circle cx="121.9" cy="57.3" r=".64"/>
<circle cx="121.9" cy="42.1" r=".64"/>
<circle cx="119.4" cy="65" r=".64"/>
<circle cx="119.4" cy="62.4" r=".64"/>
<circle cx="121.9" cy="62.4" r=".64"/>
<circle cx="121.9" cy="65" r=".64"/>
</g>
<path d="M269.6 87h6" fill="none" stroke="#008080" stroke-width=".18"/>
<text font-size="3.1" fill="#f0f" x="108" y="28.8">28-pin module socket</text>
<g font-size="2.9" fill="#808080">
<text x="161.6" y="29.8">IC1</text>
<text x="221.3" y="34.9">IC2</text>
<text x="152.8" y="48.9">M24C32-WMN6P</text>
<text x="220.4" y="66.6">Si8641BB-B-IS1</text>
<text x="221.3" y="73">IC3</text>
<text x="220.4" y="104.7">Si8641BB-B-IS1</text>
<text x="201.5" y="128.7">IC5</text>
<text x="246.6" y="128.7">IC6</text>
<text x="196.9" y="143.1">LM1117MP-5.0</text>
<text x="239.5" y="148.1">LP2985-33DBVR</text>
<text x="142.9" y="152.6">IC7</text>
<text x="143.5" y="150">L79L12</text>
</g>
<g font-size="2.7" fill="#808080">
<text x="72.4" y="113.8">TR1</text>
<text x="71.8" y="132.2">TBA2-1223</text>
<text x="72.4" y="144.3">TR2</text>
<text x="71.8" y="162.7">MDD02M-15</text>
</g>
<g font-size="2.5" fill="#c0c0c0">
<text x="21.6" y="22.3">DIB connector</text>
<text x="143.5" y="22.3">I2C Module ID EEPROM</text>
<text x="196.8" y="22.3">Bus isolator</text>
<text x="21.6" y="103.6">Isolated +/-12 V power supply</text>
<text x="184.1" y="118.8">+5V, +3V3 LDO</text>
<text x="161.3" y="164.5">Plastic parts</text>
</g>
<g font-size="2.5" fill="#808080">
<text x="180.3" y="28.8">+3V3</text>
<text x="208.3" y="28.8">+3V3</text>
<text x="244.9" y="28.6">+3V3_ISO</text>
<text x="183.8" y="35.4">100n</text>
<text x="183.8" y="32.8">C1</text>
<text x="196.7" y="35.4">10</text>
<text x="199.1" y="32.8">C2</text>
<text x="199.5" y="35.4">0n</text>
<text x="265" y="35.4">100n</text>
<text x="265" y="32.8">C3</text>
<text x="22.7" y="38.8">+3V3</text>
<text x="55.9" y="39.2">X1-1</text>
<text x="58.4" y="36.3">77317-104-28LF</text>
<text x="70.9" y="41.7">X1-4</text>
<text x="184.1" y="40.8">GNDIO</text>
<text x="195.6" y="40.8">GNDIO</text>
<text x="269.9" y="39.4">GND</text>
<text x="55.9" y="44.3">X1-5</text>
<text x="55.9" y="46.8">X1-7</text>
<text x="70.9" y="44.3">X1-6</text>
<text x="70.9" y="46.8">X1-8</text>
<text x="55.9" y="49.3">X1-9</text>
<text x="55.9" y="51.9">X1-11</text>
<text x="69.5" y="49.3">X1-10</text>
<text x="69.5" y="51.9">X1-12</text>
<text x="146" y="51">GNDIO</text>
<text x="55.9" y="54.4">X1-13</text>
<text x="55.9" y="57">X1-15</text>
<text x="55.9" y="59.5">X1-17</text>
<text x="69.5" y="54.4">X1-14</text>
<text x="69.5" y="57">X1-16</text>
<text x="69.5" y="59.5">X1-18</text>
<text x="55.9" y="62">X1-19</text>
<text x="55.9" y="64.6">X1-21</text>
<text x="69.5" y="62">X1-20</text>
<text x="69.5" y="64.6">X1-22</text>
<text x="149.7" y="62.3">+3V3</text>
<text x="55.9" y="69.6">X1-25</text>
<text x="69.5" y="69.6">X1-26</text>
<text x="205.7" y="68.8">G</text>
<text x="207.7" y="68.8">NDIO</text>
<text x="252.7" y="69.9">GND</text>
<text x="20.1" y="75">+12V</text>
<text x="196.7" y="76">10</text>
<text x="199.1" y="73.5">C4</text>
<text x="199.5" y="76">0n</text>
<text x="262.5" y="76">100n</text>
<text x="262.5" y="73.5">C5</text>
<text x="22.8" y="83.2">J1</text>
<text x="44.5" y="81.5">GNDIO</text>
<text x="85.1" y="81.5">GNDIO</text>
<text x="188.6" y="80.2">GNDIO</text>
<text x="267.3" y="80.1">GND</text>
<text x="21.1" y="87">4907</text>
<text x="191.3" y="92.8">JP1</text>
<text x="77.1" y="106.5">C6</text>
<text x="130.2" y="103">+15V_ISO</text>
<text x="205.7" y="106.9">GNDIO</text>
<text x="252.7" y="108">GND</text>
<text x="21.6" y="111.3">+12V</text>
<text x="77.1" y="109">4n7/1kV</text>
<text x="146" y="113.8">IC4</text>
<text x="148" y="108.1">JP2</text>
<text x="18.8" y="119.8">C7</text>
<text x="34.3" y="116">L1</text>
<text x="49.3" y="119.8">C8</text>
<text x="115.6" y="116">L2</text>
<text x="146" y="116.4">L78L12</text>
<text x="169.5" y="117.6">+12V_ISO</text>
<text x="19.2" y="122.3">1u</text>
<text x="49.7" y="122.3">1u</text>
<text x="102.6" y="122.3">C9</text>
<text x="103" y="124.9">1u</text>
<text x="138" y="124.9">C11</text>
<text x="164.1" y="124.9">C10</text>
<text x="182.9" y="125.9">+12V_ISO</text>
<text x="224.8" y="125.9">+5V_ISO</text>
<text x="267.3" y="125.9">+3V3_ISO</text>
<text x="31.1" y="130.5">DLW21SN371SQ2L</text>
<text x="115.6" y="130.1">DLW21SN371</text>
<text x="131.3" y="130.1">SQ2</text>
<text x="136.3" y="130.1">L</text>
<text x="138" y="127.4">1u</text>
<text x="164.1" y="128.7">100n</text>
<text x="174" y="131">TP1</text>
<text x="21.6" y="132.2">GNDIO</text>
<text x="77.1" y="136.9">C12</text>
<text x="115.6" y="136.3">L3</text>
<text x="138" y="137.6">C15</text>
<text x="164.1" y="137.6">C13</text>
<text x="227.6" y="137.6">C16</text>
<text x="274.6" y="136.9">C14</text>
<text x="77.1" y="139.5">4n7/1kV</text>
<text x="101.2" y="140.1">C18</text>
<text x="103" y="142.7">1u</text>
<text x="138" y="140.1">1u</text>
<text x="164.1" y="141.4">100n</text>
<text x="168.9" y="143">-12V_ISO</text>
<text x="173.3" y="138.5">GND</text>
<text x="228" y="141.4">4u7</text>
<text x="267.6" y="140.8">10n</text>
<text x="267.6" y="138.2">C17</text>
<text x="274.6" y="142">2u2</text>
<text x="189.2" y="146.1">GND</text>
<text x="115.6" y="150.4">DLW21SN371SQ2</text>
<text x="136.3" y="150.4">L</text>
<text x="148" y="153.8">JP3</text>
<text x="229.9" y="151.2">GND</text>
<text x="262.9" y="151.2">GND</text>
<text x="271.1" y="151.2">GND</text>
<text x="130.8" y="162.7">-15V_ISO</text>
</g>
<g font-size="2.1" fill="#808080">
<text x="152.1" y="35.4">5</text>
<text x="152.1" y="32.9">6</text>
<text x="156" y="34">SCL</text>
<text x="167.1" y="34">VCC</text>
<text x="174.3" y="32.9">8</text>
<text x="152.1" y="37.9">7</text>
<text x="156" y="36.5">SDA</text>
<text x="156" y="39">WP</text>
<text x="169" y="39.1">A0</text>
<text x="169" y="41.6">A1</text>
<text x="174.3" y="37.9">1</text>
<text x="174.3" y="40.5">2</text>
<text x="213.1" y="37.9">1</text>
<text x="213.1" y="40.5">2</text>
<text x="217" y="39">VDD1</text>
<text x="217" y="41.6">GND1_2</text>
<text x="241.9" y="41.6">GND2</text>
<text x="242.1" y="39.1">VDD2</text>
<text x="250.5" y="40.5">15</text>
<text x="250.5" y="37.9">16</text>
<text x="152.1" y="43">4</text>
<text x="156" y="44.1">GND</text>
<text x="169" y="44.1">A2</text>
<text x="174.3" y="43">3</text>
<text x="213.1" y="45.6">3</text>
<text x="217" y="46.7">A1</text>
<text x="245.2" y="46.7">B1</text>
<text x="250.5" y="45.6">14</text>
<text x="213.1" y="48.1">4</text>
<text x="213.1" y="50.6">5</text>
<text x="213.1" y="53.2">6</text>
<text x="217" y="49.2">A2</text>
<text x="217" y="51.7">A3</text>
<text x="245.2" y="51.7">B3</text>
<text x="245.2" y="49.2">B2</text>
<text x="250.5" y="53.2">11</text>
<text x="250.5" y="50.6">12</text>
<text x="250.5" y="48.1">13</text>
<text x="213.1" y="58.2">7</text>
<text x="217" y="54.3">A4</text>
<text x="217" y="59.4">EN1</text>
<text x="243.7" y="59.4">EN2</text>
<text x="245.2" y="54.3">B4</text>
<text x="250.5" y="58.2">10</text>
<text x="213.1" y="60.8">8</text>
<text x="217" y="61.9">GND1</text>
<text x="239.5" y="61.9">GND2_2</text>
<text x="250.5" y="60.8">9</text>
<text x="213.1" y="76">1</text>
<text x="217" y="77.1">VDD1</text>
<text x="242.1" y="77.1">VDD2</text>
<text x="250.5" y="76">16</text>
<text x="213.1" y="78.6">2</text>
<text x="213.1" y="83.6">3</text>
<text x="217" y="79.7">GND1_2</text>
<text x="241.9" y="79.7">GND2</text>
<text x="250.5" y="83.6">14</text>
<text x="250.5" y="78.6">15</text>
<text x="213.1" y="86.2">4</text>
<text x="213.1" y="88.7">5</text>
<text x="217" y="84.8">A1</text>
<text x="217" y="87.3">A2</text>
<text x="217" y="89.8">A3</text>
<text x="245.2" y="89.8">B3</text>
<text x="245.2" y="87.3">B2</text>
<text x="245.2" y="84.8">B1</text>
<text x="250.5" y="88.7">12</text>
<text x="250.5" y="86.2">13</text>
<text x="213.1" y="91.3">6</text>
<text x="217" y="92.4">A4</text>
<text x="245.2" y="92.4">B4</text>
<text x="250.5" y="91.3">11</text>
<text x="213.1" y="96.3">7</text>
<text x="213.1" y="98.9">8</text>
<text x="217" y="97.5">EN1</text>
<text x="217" y="100">GND1</text>
<text x="239.5" y="100">GND2_2</text>
<text x="243.7" y="97.5">EN2</text>
<text x="250.5" y="98.9">9</text>
<text x="250.5" y="96.3">10</text>
<text x="32.8" y="119.2">4</text>
<text x="44.8" y="119.2">3</text>
<text x="65.8" y="116.7">1</text>
<text x="69.7" y="117.8">IN+</text>
<text x="88" y="119.2">6</text>
<text x="114" y="119.2">1</text>
<text x="126.1" y="119.2">2</text>
<text x="142" y="119.2">8</text>
<text x="159.1" y="119.2">1</text>
<text x="32.8" y="124.3">1</text>
<text x="44.8" y="124.3">2</text>
<text x="78.5" y="122.8">COMM</text>
<text x="79.5" y="120.3">OUT+</text>
<text x="80.2" y="125.4">OUT-</text>
<text x="88" y="124.3">4</text>
<text x="88" y="121.7">5</text>
<text x="114" y="124.3">4</text>
<text x="126.1" y="124.3">3</text>
<text x="145.8" y="120.3">VI</text>
<text x="149.9" y="123.9">GND</text>
<text x="153.3" y="120.3">VO</text>
<text x="65.8" y="126.8">2</text>
<text x="69.7" y="127.9">IN-</text>
<text x="150.8" y="128.2" transform="rotate(-90 150.8 128.2)">2*4</text>
<text x="195.3" y="131.9">3</text>
<text x="217.5" y="131.9">4</text>
<text x="238.5" y="131.9">1</text>
<text x="260.7" y="131.9">5</text>
<text x="195.3" y="137">1</text>
<text x="199.2" y="133">IN</text>
<text x="208.9" y="133">VOUT</text>
<text x="210.3" y="135.5">OUT</text>
<text x="217.5" y="134.4">2</text>
<text x="242.3" y="133">IN</text>
<text x="249.6" y="135.5">BYPASS</text>
<text x="253.5" y="133">OUT</text>
<text x="260.7" y="134.4">4</text>
<text x="114" y="139.5">1</text>
<text x="126.1" y="139.5">2</text>
<text x="149.1" y="142.1">GND</text>
<text x="150.8" y="139.5" transform="rotate(-90 150.8 139.5)">5</text>
<text x="199.2" y="138.1">ADJ/GND</text>
<text x="238.5" y="142">3</text>
<text x="242.3" y="143.2">ON/OFF</text>
<text x="253.3" y="143.2">GND</text>
<text x="260.7" y="142">2</text>
<text x="65.8" y="147.1">1</text>
<text x="69.7" y="148.2">IN+</text>
<text x="88" y="149.7">7</text>
<text x="114" y="144.6">4</text>
<text x="126.1" y="144.6">3</text>
<text x="139.9" y="144.6">2*4</text>
<text x="145.8" y="145.7">IN</text>
<text x="151.9" y="145.7">OUT</text>
<text x="159.1" y="144.6">1</text>
<text x="78.5" y="153.3">COMM</text>
<text x="79.5" y="150.8">OUT+</text>
<text x="80.2" y="155.9">OUT-</text>
<text x="88" y="154.7">5</text>
<text x="88" y="152.2">6</text>
<text x="65.8" y="157.3">2</text>
<text x="69.7" y="158.4">IN-</text>
</g>
<g font-size="2" fill="#f0f">
<text x="107.6" y="35.3">NFAULT 3</text>
<text x="110.4" y="32.7">+3V3</text>
<text x="115.7" y="32.7">1</text>
<text x="124.5" y="32.6">2 +Vaux</text>
<text x="124.5" y="35.1">4 NRESET</text>
<text x="106.9" y="37.8">DIB_SCL 5</text>
<text x="111.4" y="40.3">Gnd 7</text>
<text x="124.5" y="37.7">6 OE_SYNC</text>
<text x="124.5" y="40.2">8 DIB_SDA</text>
<text x="104.3" y="48">DIB_SCLK 13</text>
<text x="106.7" y="42.9">DIB_CSA 9</text>
<text x="110.4" y="45.4">Gnd 11</text>
<text x="124.5" y="42.7">10 DIB_IRQ</text>
<text x="124.5" y="45.3">12 DIB_CSB</text>
<text x="124.5" y="47.8">14 DIB_MISO</text>
<text x="104.4" y="50.5">DIB_MOSI 15</text>
<text x="107.1" y="53">DIB_A0</text>
<text x="114.6" y="53">17</text>
<text x="124.5" y="50.4">16 Gnd</text>
<text x="124.5" y="52.9">18 DIB_A2</text>
<text x="107.1" y="55.6">DIB_A1</text>
<text x="109.3" y="58.1">+12V 21</text>
<text x="114.6" y="55.6">19</text>
<text x="124.5" y="58">22 +12V</text>
<text x="124.5" y="55.4">20 Gnd</text>
<text x="104.7" y="65.7">UART_RX 27</text>
<text x="110.2" y="63.2">Gnd 25</text>
<text x="110.4" y="60.7">+5V 23</text>
<text x="124.5" y="63">26 BOOT</text>
<text x="124.5" y="60.5">24 +5V</text>
<text x="124.5" y="65.6">28 UART_TX</text>
</g>
<g font-size="1.8" fill="#008080">
<text x="141.6" y="32.6">DIB_SCL</text>
<text x="141.6" y="35.1">DIB_SDA</text>
<text x="86.6" y="40.2">DIB_NRESET</text>
<text x="21.6" y="47.8">DIB_CSA</text>
<text x="36.8" y="42.7">DIB_SCL</text>
<text x="89.3" y="42.7">OE_SYNC</text>
<text x="90.2" y="45.3">DIB_SDA</text>
<text x="90.7" y="47.8">DIB_IRQ</text>
<text x="196.8" y="47.8">DIB_SCLK</text>
<text x="196.8" y="45.3">DIB_MOSI</text>
<text x="272.8" y="47.8">SCLK</text>
<text x="272.9" y="45.3">MOSI</text>
<text x="21.6" y="52.9">DIB_SCLK</text>
<text x="90.2" y="50.4">DIB_CSB</text>
<text x="94.4" y="52.9">DIB_MISO</text>
<text x="141.6" y="52.9">DIB_A2</text>
<text x="196.8" y="50.4">DIB_CSA</text>
<text x="196.8" y="52.9">DIB_MISO</text>
<text x="272.9" y="52.9">MISO</text>
<text x="273.8" y="50.4">NSS</text>
<text x="21.6" y="58">DIB_A0</text>
<text x="21.6" y="55.4">DIB_MOSI</text>
<text x="91.7" y="58">DIB_A2</text>
<text x="141.6" y="58">DIB_A0</text>
<text x="141.6" y="55.4">DIB_A1</text>
<text x="21.6" y="60.5">DIB_A1</text>
<text x="88.8" y="68.1">DIB_BOOT</text>
<text x="199.4" y="83.4">OE_SYNC</text>
<text x="270.6" y="83.4">SYNC</text>
<text x="184.1" y="85.9">DIB_IRQ</text>
<text x="199.4" y="88.4">DIB_NRE</text>
<text x="199.4" y="85.9">DIB_BOO</text>
<text x="207.1" y="88.4">SET</text>
<text x="207.3" y="85.9">T</text>
<text x="269.5" y="85.9">BOOT0</text>
<text x="269.6" y="88.4">RESET</text>
<text x="272.4" y="91">IRQ</text>
<text x="184.1" y="96.1">DIB_CSB</text>
</g>
<g font-size="1.8" fill="#808080">
<text x="267.9" y="45.8">RN1-4</text>
<text x="40" y="48.3">RN2-2</text>
<text x="40" y="53.4">RN2-3</text>
<text x="87.6" y="52.1">RN2-1</text>
<text x="267.9" y="50.9">RN1-1</text>
<text x="267.9" y="53.4">RN1-3</text>
<text x="267.9" y="48.3">RN1-2</text>
<text x="40" y="55.9">RN2-4</text>
<text x="87.6" y="55.9">DR1206-33R-4/8</text>
<text x="262.9" y="56.6">DR1206-33R-4/8</text>
<text x="172.1" y="63.6">RN3-2</text>
<text x="172.1" y="61">RN3-1</text>
<text x="163.8" y="69.3">DR1206-10K-4/8</text>
<text x="172.1" y="66.1">RN3-3</text>
<text x="167.6" y="176.7">PCB-MB</text>
<text x="167.6" y="174.8">KK1</text>
<text x="167.6" y="184.9">KK2</text>
<text x="167.6" y="186.8">PCB-MB</text>
</g>
<g font-size="1.8" fill="#800000">
<text x="19.1" y="189.4">Licensed under the TAPR Open Hardware License (www.tapr.org/OHL)</text>
<text x="19.1" y="191.3">More info at http://www.envox.hr/eez</text>
<text x="19.1" y="193.2">Repository: https://github.com/eez-open</text>
</g>
</svg>
